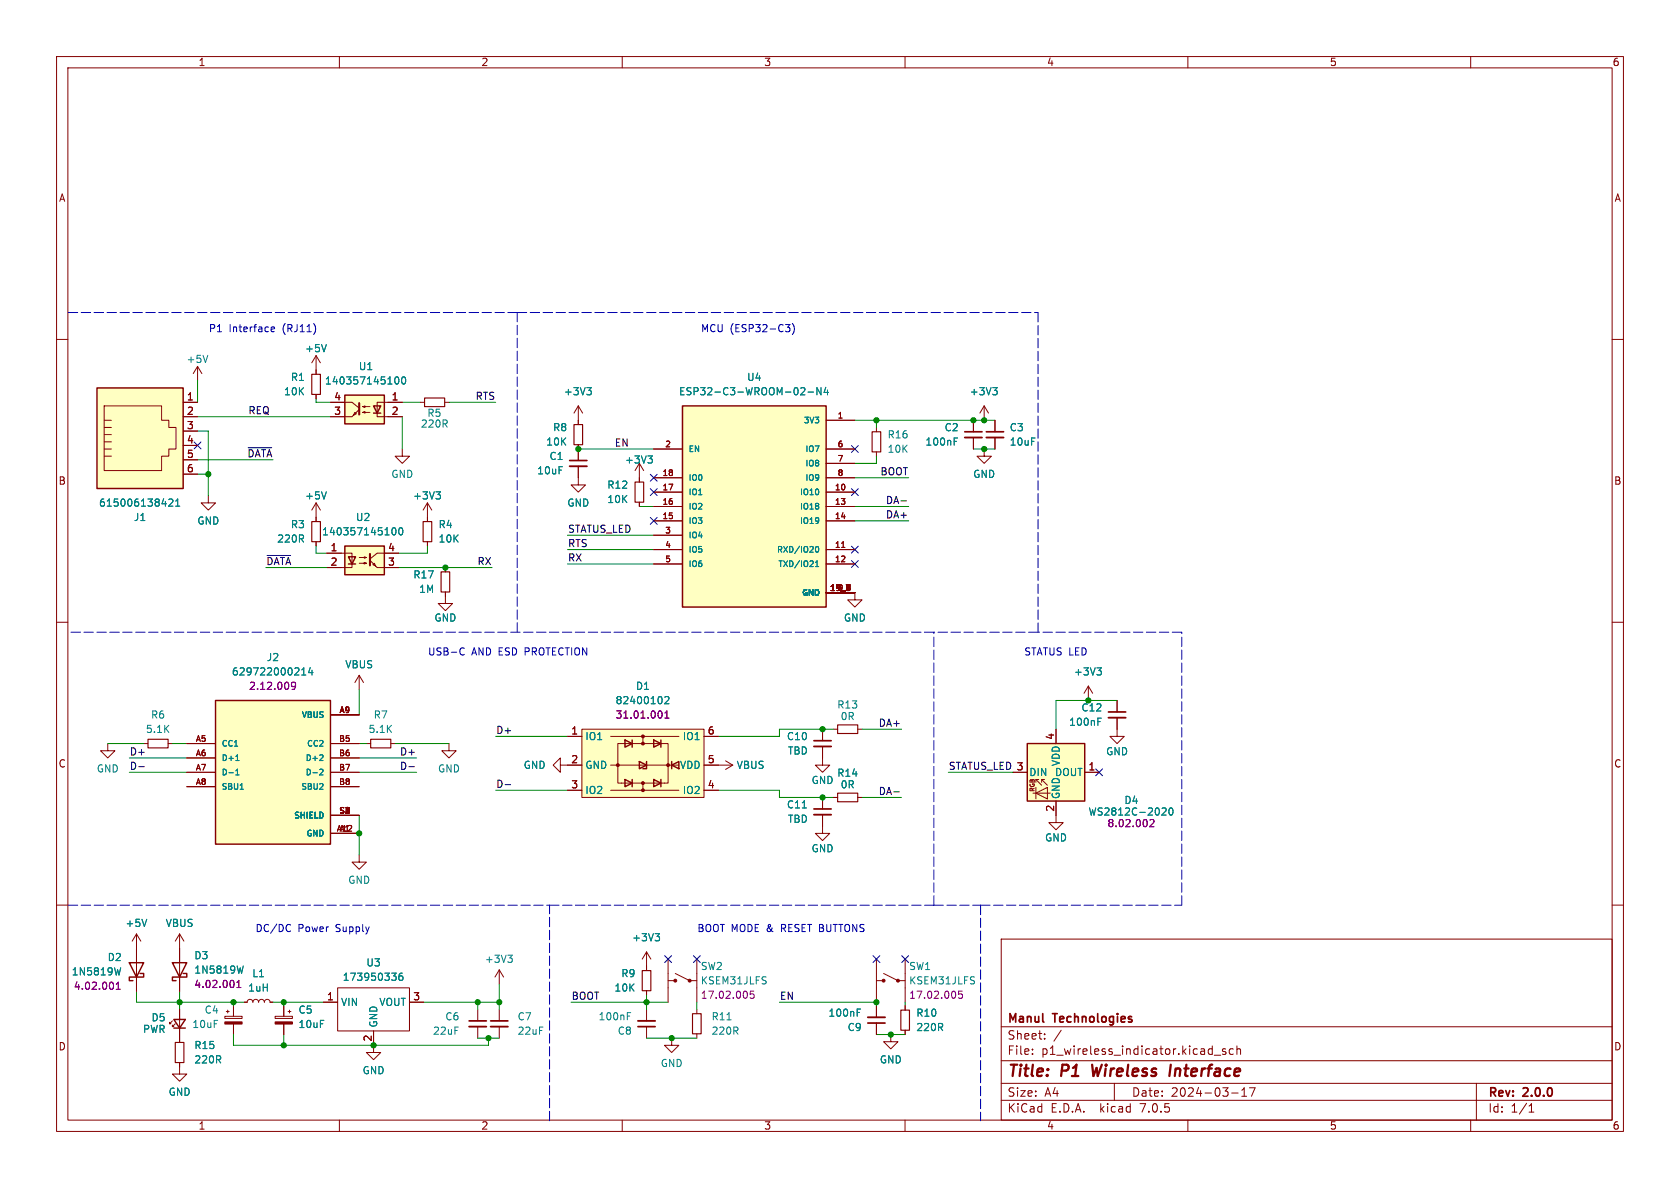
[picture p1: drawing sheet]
<svg xmlns="http://www.w3.org/2000/svg" width="297mm" height="210mm" viewBox="0 0 297 210" stroke-linecap="round" stroke-linejoin="round" font-family="sans-serif">
<g fill="none" stroke="#840000" stroke-width=".18">
<path d="M10 10h277v190h-277zM12 12h273v186h-273zM60 10v2M110 10v2M160 10v2M210 10v2M260 10v2M10 60h2M285 60h2M18.4 74.3h1.3M18.4 75.6h1.3M18.4 76.8h1.3"/>
<path d="M18.4 78.1h1.3M18.4 79.4h1.3M18.4 71.8h10.2v2.5h1.2v1.3h1.3v3.8h-1.3v1.2h-1.2v2.6h-10.2zM32.4 73.7h2.5M32.4 71.1h2.5M32.4 76.2h2.5M32.4 78.7h2.5M34.9 64.8l-.7 1.2M34.9 64.8v2.5M34.9 64.8l.8 1.2M55.9 62.9v3.3M55.9 69.7v.8"/>
<path d="M55.9 62.9l-.8 1.2M55.9 62.9l.7 1.2M58.4 71.1h3.8l1.3 1M62.7 72.9l.3 .3-.5 .2zM63.5 72.4l-1.3 1.3h-3.8M64.1 72.9l.4-.1v.2l-.4-.1h1.3M64.1 71.9l.4-.1v.2l-.4-.1h1.3M71.1 71.1h-4.4v2.6h4.4M71.1 79.4v1.2h1.3l-1.3 1.3-1.3-1.3h1.3M74.3 71.1h.8M78.6 71.1h.8M102.2 71.8v3.3"/>
<path d="M102.2 78.6v2.8M102.2 71.8l-.7 1.2M102.2 71.8l.8 1.2M115.6 79.4h5M146 74.3h5.1M146 79.4h5.1M154.9 75.6v.7M154.9 79.9v.7M172.1 74.3v2M172.1 77.3v2.1M174 79.4v1.2h1.3l-1.3 1.3-1.3-1.3h1.3M174 71.8l-.8 1.2"/>
<path d="M174 71.8v2.5M174 71.8l.8 1.2M175.9 74.3v2M175.9 77.3v2.1M18.4 80.6h1.3M32.4 81.3h2.5M32.4 83.8h2.5M36.8 87.6v1.3h1.3l-1.3 1.3-1.2-1.3h1.2M55.9 88.9v3.3M55.9 95.8v.7M55.9 88.9l-.8 1.3M55.9 88.9l.7 1.3"/>
<path d="M57.8 97.8h4.4v2.5h-4.4M63.5 99.6h1.3l-.4 .1v-.3l.4 .2M63.5 98.6h1.3l-.4 .1v-.3l.4 .2M65.4 99.1l1.3 1.2h3.8M66.2 99.6l.2 .5-.5-.3zM70.5 97.8h-3.8l-1.3 1M75.6 88.9v3.3M75.6 95.8v.7M75.6 88.9l-.8 1.3M75.6 88.9l.7 1.3M102.2 82.4v3.3h1.3l-1.3 1.3-1.2-1.3h1.2M113 81.9l-.7 1.3"/>
<path d="M113 81.9v3.3M113 88.8v.7M113 81.9l.8 1.3M115.6 87h5M115.6 97.2h5M115.6 99.7h5M115.6 89.5h5M115.6 92.1h5M115.6 84.5h5M115.6 94.6h5M146 87h5.1M146 97.2h5.1"/>
<path d="M146 99.7h5.1M146 89.5h5.1M146 92.1h5.1M146 84.5h5.1M146 81.9h5.1M148.8 96.8h.6M10 110h2M63.5 119.4l-.8 1.3M63.5 119.4v2.5M63.5 119.4l.8 1.3M78.7 104.6v2.1h1.3l-1.3 1.3-1.2-1.3h1.2M78.7 100.3v.8"/>
<path d="M146 104.8h5.1v1.2h1.3l-1.3 1.3-1.2-1.3h1.2M149.6 103.4h.7l-.5 1M149.7 104.1h.6M285 110h2M19 131.4v1.3h1.3l-1.3 1.3-1.2-1.3h1.2M25.4 131.4h.8M29.7 131.4h.8M33 136.5h5.1M33 131.4h5.1M33 134h5.1M33 139.1h5.1M58.4 136.5h5.1"/>
<path d="M58.4 131.4h5.1M58.4 126.4h5.1M58.4 134h5.1M58.4 139.1h5.1M64.8 131.4h.7M69.1 131.4h.7M79.4 131.4v1.3h1.2l-1.2 1.3-1.3-1.3h1.3M99.1 135.3v-1.3l-1.3 1.3 1.3 1.2v-1.2h3.8M100.3 139.7h2.6M100.3 130.2h2.6M102.9 128.9h21.6v12.1h-21.6zM107.9 135.3h12.1"/>
<path d="M107.9 139.7h12.1M107.9 130.2h12.1M109.2 131.4h8.9v7h-8.9zM113.7 130.2v1.2M113.7 138.4v1.3M124.5 135.3h5M124.5 139.7h2.5M124.5 130.2h2.5M128.3 134.5l1.2 .8M129.5 135.3l-1.2 .7M145.4 132v3.3h1.3l-1.3 1.2-1.3-1.2h1.3M145.4 128.9v2"/>
<path d="M147.3 128.9h.8M151.6 128.9h.8M179.1 136.5h2.5M183.1 139.2v2M183.6 137.8h-.5l1 1M184.1 137.8v.5M184.7 137.8h-.6l1.1 1M186.7 128.9v2.5M191.8 136.5h2.5M192.4 121.3l-.8 1.3M192.4 121.3v2.5M192.4 121.3l.8 1.3"/>
<path d="M197.5 126.9v3.3h1.3l-1.3 1.2-1.3-1.2h1.3M197.5 123.8v2.1M10 160h2M58.4 147.3h5.1M58.4 144.1h5.1M63.5 151.1v1.3h1.3l-1.3 1.3-1.3-1.3h1.3M145.4 144v3.3h1.3l-1.3 1.3-1.3-1.3h1.3M145.4 141v2M147.3 141h.8M151.6 141h.8M182.6 140.2h3.1M183.1 140.2l2.1-1v2z"/>
<path d="M186.7 141.6v3.8h1.3l-1.3 1.3-1.3-1.3h1.3M285 160h2M24.1 165.1v10.2M24.1 165.1l-.7 1.3M24.1 165.1l.8 1.3M31.7 165.1v10.2M31.7 178.4v5.9M31.7 165.1l-.7 1.3M31.7 165.1l.8 1.3M39.8 179.7h3v.3h-3zM40 178.8h.5M40.3 178.6v.5"/>
<path d="M41.3 177.8v1.9M43.2 177.2h.5l.1-.4 .4-.1 .4 .1 .1 .4 .2-.4 .3-.1 .4 .1 .1 .4 .2-.4 .3-.1 .4 .1 .1 .4 .2-.4 .4-.1 .3 .1 .2 .4h.5M48.6 179.7h3.1v.3h-3.1zM50.2 177.8v1.9M50.9 178.8h.5M51.2 178.6v.5M57.1 177.2h2.6M59.7 174.6h12.7v7.6h-12.7zM72.4 177.2h2.5M84.5 178.4v2.1M88.3 171.5l-.8 1.2M88.3 171.5v2.5"/>
<path d="M88.3 178.4v2.1M88.3 171.5l.7 1.2M114.3 168.3l-.8 1.2M114.3 168.3v3.3M114.3 175.1v.8M114.3 178.4v2.1M114.3 168.3l.8 1.2M118.1 173.4h1.3M118.1 169.5v7.7M119.4 172.1l2.5 1.3h1.3M123.2 169.5v7.7M123.2 178.4v.8"/>
<path d="M154.9 169.5v7.7M154.9 177.8v2M154.9 173.4h1.3M156.2 172.1l2.5 1.3h1.3M160 169.5v7.7M160 177.8v.8M177 166h108v32h-108zM30.5 180.5l-.5 .5v-.3v.3h.2M31 181l-.5 .5v-.3v.3h.2M31.7 187.8v2.1h1.3l-1.3 1.2-1.2-1.2h1.2M41.3 181v1.9M50.2 181v1.9"/>
<path d="M60 198v2M66 182.2v3.9h1.3l-1.3 1.2-1.2-1.2h1.2M84.5 181.5v2M88.3 181.5v2M110 198v2M114.3 181.5v2M118.7 183.5v1.3h1.3l-1.3 1.3-1.2-1.3h1.2M123.2 182.8v.7M154.9 180.8v2.1M157.5 182.9v1.3h1.2l-1.2 1.2-1.3-1.2h1.3M160 198v2M160 182.1v.8"/>
<path d="M177 194.5h108M177 191.5h108M177 187.5h108M177 181.5h108M182.5 186.3v.1M182.5 185.5v.1M184.7 183.6v.1M184.7 182.8v.1M187.6 182.1l-1.3 2M197 191.5v3M210 198v2M214.7 186.5h1.1"/>
<path d="M216.7 185.5l-.4-.1-.2 .2 .1 .2 .5 .2v.3h-.6M217.7 193.2h1.2M218 185.5l-.4-.1-.3 .3v.4l.2 .2h.5M218.7 185.5l.2-.1 .3 .1 .1 .9M218.7 184.9v1.5M219.5 193.8h.9M219.5 192.7l.5-.4v1.5M220.9 192.3h1l-.7 1.5M260 198v2M261 191.5v6.5M270.3 196.6h.9M270.3 195.5l.4-.4v1.5"/>
</g>
<path d="M207 188.2l-.3 2" fill="none" stroke="#840000" stroke-width=".4"/>
<g fill="none" stroke="#840000" stroke-width=".25">
<path d="M17.1 68.6h15.3v17.8h-15.3zM61 69.9h6.9v5h-6.9zM66 71.8h1.3l-.6 1.2zM66 73h1.3M120.6 71.8h25.4v35.5h-25.4zM61 96.5h6.9v5.1h-6.9zM61.6 98.4h1.3l-.7 1.3zM61.6 99.7h1.3M38.1 123.8h20.3v25.4h-20.3zM110.5 137.8l1.3 .6-1.3 .7zM110.5 130.8l1.3 .6-1.3 .7zM111.8 137.8v1.3"/>
<path d="M111.8 130.8v1.3M113 134.6l1.3 .7-1.3 .6zM114.3 134.6v1.3h-.6M115.6 137.8l1.2 .6-1.2 .7zM115.6 130.8l1.2 .6-1.2 .7zM116.8 137.8v1.3M116.8 130.8v1.3M118.7 134.6v1.3M118.7 135.3l1.3-.7v1.3zM181.6 131.4h10.2v10.2h-10.2zM22.9 170.2h2.5l-1.3 2.5zM24.8 172.1h.6v.6h-2.5v.7h.6"/>
<path d="M30.5 170.2h2.5l-1.3 2.5zM32.4 172.1h.6v.6h-2.5v.7h.6M30.7 180.2h2.1l-1.1 1.5zM30.7 181.7h2.1"/>
</g>
<g fill="none" stroke="#008484" stroke-width=".18">
<path d="M36.7 62.8l-.4 1.3M57.7 60.9l-.4 1.3M69.9 66.7l.2-.1a.68 .68 0 0 1 .4 .7 .68 .68 0 0 1-.4 .6l-.2-.1-.1-.4zM71.1 66.7l.2-.1a.68 .68 0 0 1 .4 .7 .68 .68 0 0 1-.4 .6l-.2-.1-.1-.4zM103.7 68.5h.8l-.4 .5M104.3 69l.2 .3v.3l-.2 .2M142.1 68.5l.2 .3-.1 .3-.7 .7h.8M142.8 69.3h1M145.1 68.5v1.3l-.7-1.3v1.3M146 68.5l-.3 .9h.8M146.3 68.9v.9M168.7 77.4h.6"/>
<path d="M175.5 68.5h.8l-.4 .5M176 69l.3 .3v.3l-.3 .2M29.8 88.3l.5-.1 .3 .4-.8 .9h.8M31.1 89.5h.7M31.1 88.6l.3-.4v1.3M57.7 86.9l-.4 1.3M69.4 93.4l.2-.1a.68 .68 0 0 1 .4 .6 .68 .68 0 0 1-.4 .7l-.2-.2-.1-.3zM70.6 93.4l.2-.1a.68 .68 0 0 1 .4 .6 .68 .68 0 0 1-.4 .7l-.2-.2-.1-.3zM77.1 86.9h.8l-.5 .5M77.6 87.4l.3 .3v.3l-.3 .2M114.5 80.6h.8l-.4 .5M115.1 81.1l.2 .2v.3l-.2 .3"/>
<path d="M144.2 97l.2-.4a.54 .54 0 0 1 .4 .5 .54 .54 0 0 1-.4 .5l-.2-.4M144.2 99.4l.3-.3v1.1M53.3 119.3h.8M53.3 118.4l.4-.3v1.2M54.9 118l-.4 .9h.8M55.2 118.5v.8M144.2 100.2h.5M193.9 118.1h.8l-.4 .4M194.5 118.5l.2 .3v.3l-.2 .2M41.7 134.4h.6M41.7 136.3l.3-.3v1M41.7 137h.6"/>
<path d="M41.9 133.6l.1-.2v1M42.5 139.5h.5M56.7 136h.3l.1 .3-.6 .7h.6M57 133.5l.1 .4-.6 .5h.6M117.5 123.3l.5-.2 .3 .4-.8 .9h.8M194.1 127h.6M205.5 142.9l.4-.1 .3 .4-.8 .9h.8M206.8 142.9l.1-.1a.68 .68 0 0 1 .5 .7 .68 .68 0 0 1-.5 .6 .84 .84 0 0 1-.1-1.2zM21.3 171.1l-.3 1.2M25.9 162.5l-.4 1.3M43 170.8l-.3 1.2M69.2 172h.8l-.4 .5"/>
<path d="M69.9 172.6l.1 .2-.1 .4M71.1 172l-.3 .1a.86 .86 0 0 0 0 1.2l.4-.1v-.4l-.2-.3-.4 .1-.1 .2M89.8 168.9h.8l-.5 .4M90.3 169.3l.3 .3v.3l-.3 .2M110.9 179h.6M115.8 165h.8l-.4 .5M116.4 165.5l.2 .3v.3l-.2 .2M151.5 178.4h.6"/>
</g>
<path d="M52.3 121.1l-.3 .3-.4-.1-.1-.2 .1-.4 .4-.1 .2 .1a.84 .84 0 0 1-.3 1.2h-.3M116.9 125.7l.2 .5-.2 .7M117.5 126.9h.8M117.5 126l.4-.3v1.2M203.4 144.9l-.1 .1M203.9 144.9l.1 .2v.3l-.8 .7h.8M20.6 174.9h.7M20.6 174l.3-.4v1.3M41.9 174.6h.7M41.9 173.7l.3-.4v1.3M133.3 175.2h-.6l-.1 .6 .2-.1h.4l.1 .2v.5l-.2 .1-.5-.1M170.1 175.2h-.6l-.1 .6 .2-.1h.4l.2 .2-.1 .5-.2 .1-.5-.1" fill="none" stroke="#840084" stroke-width=".18"/>
<g fill="#840000" stroke="#840000" stroke-width=".18">
<path d="M48.6 180.6h3.1v.4h-3.1z"/>
<path d="M39.8 180.6h3v.4h-3z"/>
<circle cx="158.7" cy="173.4" r=".25"/>
<circle cx="156.2" cy="173.4" r=".25"/>
<circle cx="121.9" cy="173.4" r=".25"/>
<circle cx="119.4" cy="173.4" r=".25"/>
<circle cx="109.2" cy="135.3" r=".25"/>
<circle cx="113.7" cy="139.7" r=".25"/>
<circle cx="113.7" cy="138.4" r=".25"/>
<circle cx="113.7" cy="131.4" r=".25"/>
<circle cx="113.7" cy="130.2" r=".25"/>
<circle cx="118.1" cy="135.3" r=".25"/>
</g>
<g fill="none" stroke="#840000" stroke-width=".2">
<path d="M55.1 66.2h1.5v3.5h-1.5zM75.1 70.4h3.5v1.5h-3.5zM101.5 75.1h1.5v3.5h-1.5zM154.2 76.3h1.5v3.6h-1.5zM55.1 92.2h1.5v3.6h-1.5zM74.8 92.2h1.5v3.6h-1.5zM112.3 85.2h1.5v3.6h-1.5zM78 101.1h1.5v3.5h-1.5zM26.2 130.7h3.5v1.5h-3.5zM65.5 130.7h3.6v1.5h-3.6zM148.1 128.1h3.5v1.6h-3.5zM148.1 140.2h3.5v1.5h-3.5z"/>
<path d="M113.5 171.6h1.6v3.5h-1.6zM122.4 179.2h1.6v3.6h-1.6zM159.3 178.6h1.5v3.5h-1.5zM31 184.3h1.5v3.5h-1.5z"/>
</g>
<path d="M170.6 77.3h3M174.4 77.3h3M100.7 82.4h3.1M143.9 132h3M196 126.9h3M143.9 144h3M153.4 179.8h3.1M82.9 181.5h3.1M86.7 181.5h3.1M112.8 180.5h3" fill="none" stroke="#840000" stroke-width=".33"/>
<path d="M170.6 76.3h3M174.4 76.3h3M100.7 81.4h3.1M143.9 130.9h3M196 125.9h3M143.9 143h3M82.9 180.5h3.1M86.7 180.5h3.1M112.8 181.5h3M153.4 180.8h3.1" fill="none" stroke="#840000" stroke-width=".3"/>
<g fill="#ffffc2" stroke="#ffffc2" stroke-width=".18">
<path d="M181.6 131.4h10.2v10.2h-10.2z"/>
<path d="M61 69.9h6.9v5h-6.9z"/>
<path d="M102.9 128.9h21.6v12.1h-21.6z"/>
<path d="M61 96.5h6.9v5.1h-6.9z"/>
<path d="M120.6 71.8h25.4v35.5h-25.4z"/>
<path d="M38.1 123.8h20.3v25.4h-20.3z"/>
<path d="M17.1 68.6h15.3v17.8h-15.3z"/>
</g>
<path d="M63.5 71.2v2.1M65.4 97.9v2" fill="none" stroke="#840000" stroke-width=".36"/>
<path d="M43.9 79.1h4.1M47.2 98.2h4.2M159.3 88.5h1M24.5 135.5h1M72.3 135.5h1M89.3 138.7h1M158 140h1" fill="none" stroke="#000" stroke-width=".18"/>
<path d="M47.9 58.2l.6-.1v-.2l-.4-.1-.2 .2 .1 .6h.5M55.7 57.6l.1 .4-.1 .8M138.9 57.4h.7l-.4 .5 .4 .1v.5l-.2 .1h-.5M140.1 57.2a1.46 1.46 0 0 1 0 1.9M81.5 114.6l.3-.1 .3 .1M82.1 115.7l-.3 .1-.3-.1M51.1 163.4l.3 .1M51.4 164.6l-.3 .1" fill="none" stroke="#0000c2" stroke-width=".18"/>
<g fill="none" stroke="#0000c2" stroke-width=".18" stroke-dasharray="1.7 .6">
<path d="M12.1 55.2h79.3M91.4 55.2h92.1M183.5 55.2v56.6M91.4 111.8v-56.6M165.1 111.8h-153M183.5 111.8h-18.4M208.9 111.8h-25.4M12.1 160h85.1M97.2 160h67.9M165.1 160v-48.2M165.1 160h8.3M173.4 160v38.1"/>
<path d="M173.4 160h35.5M208.9 160v-48.2M97.2 198.1v-38.1"/>
</g>
<g fill="none" stroke="#008400" stroke-width=".18">
<path d="M34.9 73.7h23.5M34.9 76.2h1.9v11.4M34.9 67.3v3.8M55.9 70.5v.6h2.5M71.1 71.1h3.2M71.1 73.7v5.7M79.4 71.1h8.2M102.2 79.4h13.4M151.1 74.3h24.8M154.9 74.3v1.3M172.1 79.4h3.8M34.9 81.3h13.4"/>
<path d="M34.9 83.8h1.9M55.9 96.5v1.3h1.9M75.6 96.5v1.3h-5.1M100.3 94.6h15.3M100.3 97.2h15.3M100.3 99.7h15.3M113 89.5h2.6M151.1 84.5h9.6M151.1 89.5h9.6M151.1 92.1h9.6M154.9 80.6v1.3h-3.8M47 100.3h10.8"/>
<path d="M70.5 100.3h16.5M19 131.4h6.4M22.9 136.5h10.1M22.9 134h10.1M30.5 131.4h2.5M63.5 136.5h10.2M63.5 131.4h1.3M63.5 134h10.2M63.5 121.9v4.5M69.8 131.4h9.6M87.6 139.7h12.7M87.6 130.2h12.7"/>
<path d="M127 139.7h10.8v1.3h9.5M147.3 128.9h-9.5v1.3h-10.8M152.4 128.9h7M167.6 136.5h11.5M197.5 123.8h-10.8v5.1M63.5 144.1v7M152.4 141h7M24.1 175.3v1.9h19.1M31.7 175.3v3.1M41.3 177.2v.6M48.3 177.2h8.8M50.2 177.2v.6"/>
<path d="M74.9 177.2h13.4M84.5 177.2v1.2M88.3 174v4.4M101 177.2h17.1M114.3 175.9v2.5M123.2 177.2v1.2M137.8 177.2h17.1v.6M160 177.2v.6M41.3 182.9v1.9h45.1v-1.3M50.2 182.9v1.9M84.5 183.5h3.8M114.3 183.5h8.9"/>
<path d="M154.9 182.9h5.1"/>
</g>
<g fill="none" stroke="#000084" stroke-width=".18">
<path d="M34.3 78.1l1.2 1.2M35.5 78.1l-1.2 1.2M150.5 78.8l1.2 1.2M151.7 78.8l-1.2 1.2M115 83.8l1.2 1.3M115 86.4l1.2 1.2M115 91.5l1.2 1.2M116.2 83.8l-1.2 1.3M116.2 86.4l-1.2 1.2M116.2 91.5l-1.2 1.2M150.5 99.1l1.2 1.2M150.5 96.5l1.2 1.3"/>
<path d="M150.5 86.4l1.2 1.2M151.7 99.1l-1.2 1.2M151.7 96.5l-1.2 1.3M151.7 86.4l-1.2 1.2M193.7 135.9l1.2 1.2M194.9 135.9l-1.2 1.2M117.5 168.9l1.2 1.3M118.7 168.9l-1.2 1.3M122.6 168.9l1.2 1.3M123.8 168.9l-1.2 1.3M154.3 168.9l1.2 1.3M155.5 168.9l-1.2 1.3"/>
<path d="M159.4 168.9l1.2 1.3M160.6 168.9l-1.2 1.3"/>
</g>
<g fill="#008400" stroke="#008400" stroke-width=".18">
<circle cx="86.4" cy="183.5" r=".46"/>
<circle cx="84.5" cy="177.2" r=".46"/>
<circle cx="88.3" cy="177.2" r=".46"/>
<circle cx="118.7" cy="183.5" r=".46"/>
<circle cx="114.3" cy="177.2" r=".46"/>
<circle cx="154.9" cy="177.2" r=".46"/>
<circle cx="145.4" cy="141" r=".46"/>
<circle cx="31.7" cy="177.2" r=".46"/>
<circle cx="63.5" cy="147.3" r=".46"/>
<circle cx="174" cy="79.4" r=".46"/>
<circle cx="192.4" cy="123.8" r=".46"/>
<circle cx="154.9" cy="74.3" r=".46"/>
<circle cx="172.1" cy="74.3" r=".46"/>
<circle cx="174" cy="74.3" r=".46"/>
<circle cx="36.8" cy="83.8" r=".46"/>
<circle cx="78.7" cy="100.3" r=".46"/>
<circle cx="157.5" cy="182.9" r=".46"/>
<circle cx="145.4" cy="128.9" r=".46"/>
<circle cx="50.2" cy="184.8" r=".46"/>
<circle cx="41.3" cy="177.2" r=".46"/>
<circle cx="50.2" cy="177.2" r=".46"/>
<circle cx="66" cy="184.8" r=".46"/>
<circle cx="102.2" cy="79.4" r=".46"/>
</g>
<g font-size="2.8" fill="#840000">
<text x="178" y="190.8">Title:</text>
<text x="187.5" y="190.8">P1</text>
<text x="193.5" y="190.8">Wireless</text>
<text x="207.8" y="190.8">Interface</text>
</g>
<g font-size="2.1" fill="#840000">
<text x="178" y="183.9">Sheet:</text>
<text x="178" y="181.1">Manul</text>
<text x="186.2" y="181.1">Technologies</text>
<text x="178" y="186.6">File:</text>
<text x="184" y="186.6">p1_wireless_indicator.kicad_sch</text>
<text x="178" y="196.8">KiCad</text>
<text x="178" y="194">Size:</text>
<text x="184.6" y="194">A4</text>
<text x="185.7" y="196.8">E.D.A.</text>
<text x="194.4" y="196.8">kicad</text>
<text x="200" y="194">Date:</text>
<text x="201.5" y="196.8">7.0.5</text>
<text x="206.9" y="194">2024-03-17</text>
<text x="263" y="194.2">Rev:</text>
<text x="263" y="196.8">Id:</text>
<text x="267" y="196.8">1/1</text>
<text x="269.2" y="194.2">2.0.0</text>
</g>
<g font-size="1.8" fill="#840000">
<text x="35" y="11.8">1</text>
<text x="85" y="11.8">2</text>
<text x="135" y="11.8">3</text>
<text x="185" y="11.8">4</text>
<text x="235" y="11.8">5</text>
<text x="285" y="11.8">6</text>
<text x="10.4" y="35.8">A</text>
<text x="285.4" y="35.8">A</text>
<text x="33" y="70.9">1</text>
<text x="59" y="70.9">4</text>
<text x="69.2" y="70.9">1</text>
<text x="33" y="73.4">2</text>
<text x="33" y="75.9">3</text>
<text x="59" y="73.4">3</text>
<text x="69.2" y="73.4">2</text>
<text x="33" y="78.5">4</text>
<text x="33" y="81">5</text>
<text x="33" y="83.6">6</text>
<text x="10.3" y="85.8">B</text>
<text x="285.3" y="85.8">B</text>
<text x="58.4" y="97.5">1</text>
<text x="58.4" y="100.1">2</text>
<text x="68.5" y="100.1">3</text>
<text x="68.5" y="97.5">4</text>
<text x="100.9" y="129.9">1</text>
<text x="125.1" y="129.9">6</text>
<text x="186.4" y="130.8" transform="rotate(-90 186.4 130.8)">4</text>
<text x="10.3" y="135.8">C</text>
<text x="100.9" y="135">2</text>
<text x="125.1" y="135">5</text>
<text x="179.7" y="136.3">3</text>
<text x="192.4" y="136.3">1</text>
<text x="285.3" y="135.8">C</text>
<text x="100.9" y="139.4">3</text>
<text x="125.1" y="139.4">4</text>
<text x="186.4" y="143.5" transform="rotate(-90 186.4 143.5)">2</text>
<text x="57.8" y="176.9">1</text>
<text x="73" y="176.9">3</text>
<text x="10.3" y="185.8">D</text>
<text x="65.8" y="184.2" transform="rotate(-90 65.8 184.2)">2</text>
<text x="285.3" y="185.8">D</text>
<text x="35" y="199.8">1</text>
<text x="85" y="199.8">2</text>
<text x="135" y="199.8">3</text>
<text x="185" y="199.8">4</text>
<text x="235" y="199.8">5</text>
<text x="285" y="199.8">6</text>
</g>
<g font-size="1.8" fill="#0000c2">
<text x="36.8" y="58.8">P1</text>
<text x="40.4" y="58.8">Interface</text>
<text x="49.9" y="58.8">(RJ11)</text>
<text x="123.8" y="58.8">MCU (ESP32-C3)</text>
<text x="75.6" y="116">USB-C</text>
<text x="83.3" y="116">AND ESD PROTECTION</text>
<text x="181" y="116">STATUS LED</text>
<text x="45.1" y="164.9">DC/DC</text>
<text x="52.6" y="164.9">Power</text>
<text x="59.3" y="164.9">Supply</text>
<text x="123.2" y="164.9">BOOT MODE &amp;</text>
<text x="138.1" y="164.9">RESET BUTTONS</text>
</g>
<g font-size="1.8" fill="#008484">
<text x="32.9" y="64.3">+5V</text>
<text x="53.9" y="62.4">+5V</text>
<text x="63.4" y="65.6">U1</text>
<text x="50.2" y="70">10K</text>
<text x="51.4" y="67.5">R1</text>
<text x="57.4" y="68.1">140357145100</text>
<text x="99.6" y="70">+3V3</text>
<text x="120" y="70">ESP32-C3-WROOM-02-N4</text>
<text x="132" y="67.5">U4</text>
<text x="171.4" y="70">+3V3</text>
<text x="74.3" y="75.8">220R</text>
<text x="75.5" y="73.9">R5</text>
<text x="97.7" y="76.4">R8</text>
<text x="156.9" y="77.7">R16</text>
<text x="166.9" y="76.4">C2</text>
<text x="178.4" y="76.4">C3</text>
<text x="96.5" y="78.9">10K</text>
<text x="97.1" y="81.5">C1</text>
<text x="110.4" y="82.1">+3V3</text>
<text x="156.9" y="80.2">10K</text>
<text x="163.5" y="78.9">100nF</text>
<text x="178.4" y="78.9">10uF</text>
<text x="17.4" y="89.7">615006138421</text>
<text x="53.9" y="88.5">+5V</text>
<text x="69.1" y="84.6">GND</text>
<text x="73" y="88.5">+3V3</text>
<text x="94.9" y="84">10uF</text>
<text x="100.2" y="89.7">GND</text>
<text x="107.3" y="86.6">R12</text>
<text x="107.3" y="89.1">10K</text>
<text x="172" y="84.6">GND</text>
<text x="23.6" y="92.3">J1</text>
<text x="34.8" y="92.9">GND</text>
<text x="51.4" y="93.5">R3</text>
<text x="56.9" y="94.8">140357145100</text>
<text x="62.9" y="92.3">U2</text>
<text x="77.5" y="93.5">R4</text>
<text x="48.9" y="96.1">220R</text>
<text x="77.5" y="96.1">10K</text>
<text x="73" y="102.4">R17</text>
<text x="74" y="105">1M</text>
<text x="76.7" y="110">GND</text>
<text x="149.1" y="110">GND</text>
<text x="40.9" y="119.6">629722000214</text>
<text x="47.1" y="117">J2</text>
<text x="61" y="118.3">VBUS</text>
<text x="189.8" y="119.6">+3V3</text>
<text x="108.8" y="124.7">82400102</text>
<text x="112.4" y="122.1">D1</text>
<text x="148" y="125.4">R13</text>
<text x="191.1" y="125.9">C12</text>
<text x="25.7" y="129.7">5.1K</text>
<text x="26.6" y="127.2">R6</text>
<text x="65.1" y="129.7">5.1K</text>
<text x="66" y="127.2">R7</text>
<text x="103.4" y="131">IO1</text>
<text x="120.7" y="131">IO1</text>
<text x="139.1" y="131">C10</text>
<text x="148.6" y="127.5">0R</text>
<text x="188.9" y="128.5">100nF</text>
<text x="17.1" y="136.7">GND</text>
<text x="77.4" y="136.7">GND</text>
<text x="92.5" y="136.1">GND</text>
<text x="103.4" y="136.1">GND</text>
<text x="120.2" y="136.1">VDD</text>
<text x="130.2" y="136.1">VBUS</text>
<text x="139.2" y="133.5">TBD</text>
<text x="148" y="137.5">R14</text>
<text x="181.9" y="137.4">DIN</text>
<text x="186.5" y="137.4">DOUT</text>
<text x="187.5" y="135.5" transform="rotate(-90 187.5 135.5)">VDD</text>
<text x="195.5" y="133.7">GND</text>
<text x="103.4" y="140.5">IO2</text>
<text x="120.7" y="140.5">IO2</text>
<text x="139.1" y="143.1">C11</text>
<text x="143.4" y="138.8">GND</text>
<text x="148.6" y="139.5">0R</text>
<text x="187.5" y="141.4" transform="rotate(-90 187.5 141.4)">GND</text>
<text x="198.7" y="142.3">D4</text>
<text x="139.2" y="145.6">TBD</text>
<text x="184.7" y="148.9">GND</text>
<text x="143.4" y="150.8">GND</text>
<text x="61.5" y="156.4">GND</text>
<text x="22.1" y="164">+5V</text>
<text x="29.2" y="164">VBUS</text>
<text x="111.7" y="166.6">+3V3</text>
<text x="12.6" y="172.6">1N5819W</text>
<text x="19" y="170.1">D2</text>
<text x="34.3" y="169.7">D3</text>
<text x="34.3" y="172.3">1N5819W</text>
<text x="44.5" y="172.9">L1</text>
<text x="60.5" y="173.5">173950336</text>
<text x="64.7" y="171">U3</text>
<text x="85.7" y="170.4">+3V3</text>
<text x="109.8" y="172.9">R9</text>
<text x="123.8" y="171.6">SW2</text>
<text x="160.7" y="171.6">SW1</text>
<text x="36.1" y="179.3">C4</text>
<text x="43.8" y="175.5">1uH</text>
<text x="52.7" y="179.3">C5</text>
<text x="60.2" y="178">VIN</text>
<text x="67" y="178">VOUT</text>
<text x="108.6" y="175.5">10K</text>
<text x="123.8" y="174.2">KSEM31JLFS</text>
<text x="146.4" y="179.9">100nF</text>
<text x="160.7" y="174.2">KSEM31JLFS</text>
<text x="161.9" y="179.9">R10</text>
<text x="25.2" y="182.8">PWR</text>
<text x="26.7" y="180.7">D5</text>
<text x="33.9" y="181.9">10uF</text>
<text x="34.3" y="185.6">R15</text>
<text x="52.7" y="181.9">10uF</text>
<text x="66.9" y="181.7" transform="rotate(-90 66.9 181.7)">GND</text>
<text x="76.5" y="183.1">22uF</text>
<text x="78.7" y="180.5">C6</text>
<text x="91.4" y="180.5">C7</text>
<text x="91.4" y="183.1">22uF</text>
<text x="105.8" y="180.5">100nF</text>
<text x="109.1" y="183.1">C8</text>
<text x="125.7" y="180.5">R11</text>
<text x="125.7" y="183.1">220R</text>
<text x="149.8" y="182.4">C9</text>
<text x="161.9" y="182.4">220R</text>
<text x="34.3" y="188.2">220R</text>
<text x="64" y="190.1">GND</text>
<text x="116.7" y="188.8">GND</text>
<text x="155.5" y="188.2">GND</text>
<text x="29.8" y="193.9">GND</text>
</g>
<g font-size="1.8">
<text x="84.1" y="70.8">RTS</text>
<text x="43.8" y="73.3">REQ</text>
<text x="43.7" y="80.9">~{DATA}</text>
<text x="108.6" y="79">EN</text>
<text x="155.6" y="84.1">BOOT</text>
<text x="156.6" y="89.2">DA-</text>
<text x="100.3" y="94.3">STATUS_LED</text>
<text x="156.6" y="91.7">DA+</text>
<text x="47" y="100">~{DATA}</text>
<text x="84.4" y="100">RX</text>
<text x="100.3" y="99.3">RX</text>
<text x="100.3" y="96.8">RTS</text>
<text x="87.6" y="129.8">D+</text>
<text x="155.3" y="128.6">DA+</text>
<text x="22.9" y="133.6">D+</text>
<text x="22.9" y="136.2">D-</text>
<text x="70.7" y="136.2">D-</text>
<text x="70.7" y="133.6">D+</text>
<text x="167.6" y="136.2">STATUS_LED 3</text>
<text x="87.6" y="139.4">D-</text>
<text x="155.3" y="140.6">DA-</text>
<text x="101" y="176.8">BOOT</text>
<text x="137.8" y="176.8">EN</text>
</g>
<g font-size="1.8" fill="#840084">
<text x="44" y="122.1">2.12.009</text>
<text x="108.8" y="127.2">31.01.001</text>
<text x="192.4" y="144.3">WS2812C-2020</text>
<text x="195.7" y="146.4">8.02.002</text>
<text x="13" y="175.1">4.02.001</text>
<text x="34.3" y="174.8">4.02.001</text>
<text x="123.8" y="176.7">17.02.005</text>
<text x="160.7" y="176.7">17.02.005</text>
</g>
<g font-size="1.4" fill="#008484">
<text x="142.1" y="75">3V3</text>
<text x="121.7" y="80.1">EN</text>
<text x="142.3" y="80.1">IO7</text>
<text x="142.3" y="82.6">IO8</text>
<text x="121.7" y="87.7">IO1</text>
<text x="121.7" y="85.2">IO0</text>
<text x="141.4" y="87.7">IO10</text>
<text x="142.3" y="85.2">IO9</text>
<text x="121.7" y="92.8">IO3</text>
<text x="121.7" y="90.2">IO2</text>
<text x="121.7" y="95.3">IO4</text>
<text x="141.4" y="90.2">IO18</text>
<text x="141.4" y="92.8">IO19</text>
<text x="121.7" y="97.9">IO5</text>
<text x="121.7" y="100.4">IO6</text>
<text x="137.3" y="97.9">RXD/IO20</text>
<text x="137.6" y="100.4">TXD/IO21</text>
<text x="141.8" y="105.5">GND</text>
<text x="53.3" y="127.1">VBUS</text>
<text x="39.1" y="132.1">CC1</text>
<text x="39.1" y="134.7">D+1</text>
<text x="39.1" y="137.2">D-1</text>
<text x="54" y="134.7">D+2</text>
<text x="54" y="137.2">D-2</text>
<text x="54.2" y="132.1">CC2</text>
<text x="39.1" y="139.8">SBU1</text>
<text x="53.2" y="139.8">SBU2</text>
<text x="52" y="144.8">SHIELD</text>
<text x="54.1" y="148">GND</text>
</g>
<g font-size="1.4" fill="#840000">
<text x="148" y="74">1</text>
<text x="117.5" y="79.1">2</text>
<text x="148" y="79.1">6</text>
<text x="148" y="81.7">7</text>
<text x="117.1" y="89.3">16</text>
<text x="117.1" y="86.7">17</text>
<text x="117.1" y="84.2">18</text>
<text x="147.5" y="86.7">10</text>
<text x="147.5" y="89.3">13</text>
<text x="148" y="84.2">8</text>
<text x="117.1" y="91.8">15</text>
<text x="117.5" y="94.4">3</text>
<text x="147.5" y="91.8">14</text>
<text x="117.5" y="96.9">4</text>
<text x="117.5" y="99.4">5</text>
<text x="147.5" y="96.9">11</text>
<text x="147.5" y="99.4">12</text>
<text x="146.7" y="104.5">19_1</text>
<text x="148" y="104.5">92</text>
<text x="149" y="104.5">7</text>
<text x="34.6" y="131.2">A5</text>
<text x="59.9" y="131.2">B5</text>
<text x="60" y="126.1">A4</text>
<text x="34.6" y="133.7">A6</text>
<text x="34.6" y="136.3">A7</text>
<text x="59.9" y="133.7">B6</text>
<text x="59.9" y="136.3">B7</text>
<text x="34.6" y="138.8">A8</text>
<text x="59.9" y="138.8">B8</text>
<text x="59.9" y="143.9">S1</text>
<text x="60.8" y="143.9">2</text>
<text x="59.5" y="147.1">A12</text>
<text x="60" y="147.1">A1</text>
</g>
<text font-size="1.1" fill="#840000" x="183.1" y="140.1" transform="rotate(-90 183.1 140.1)">RGB</text>
</svg>
